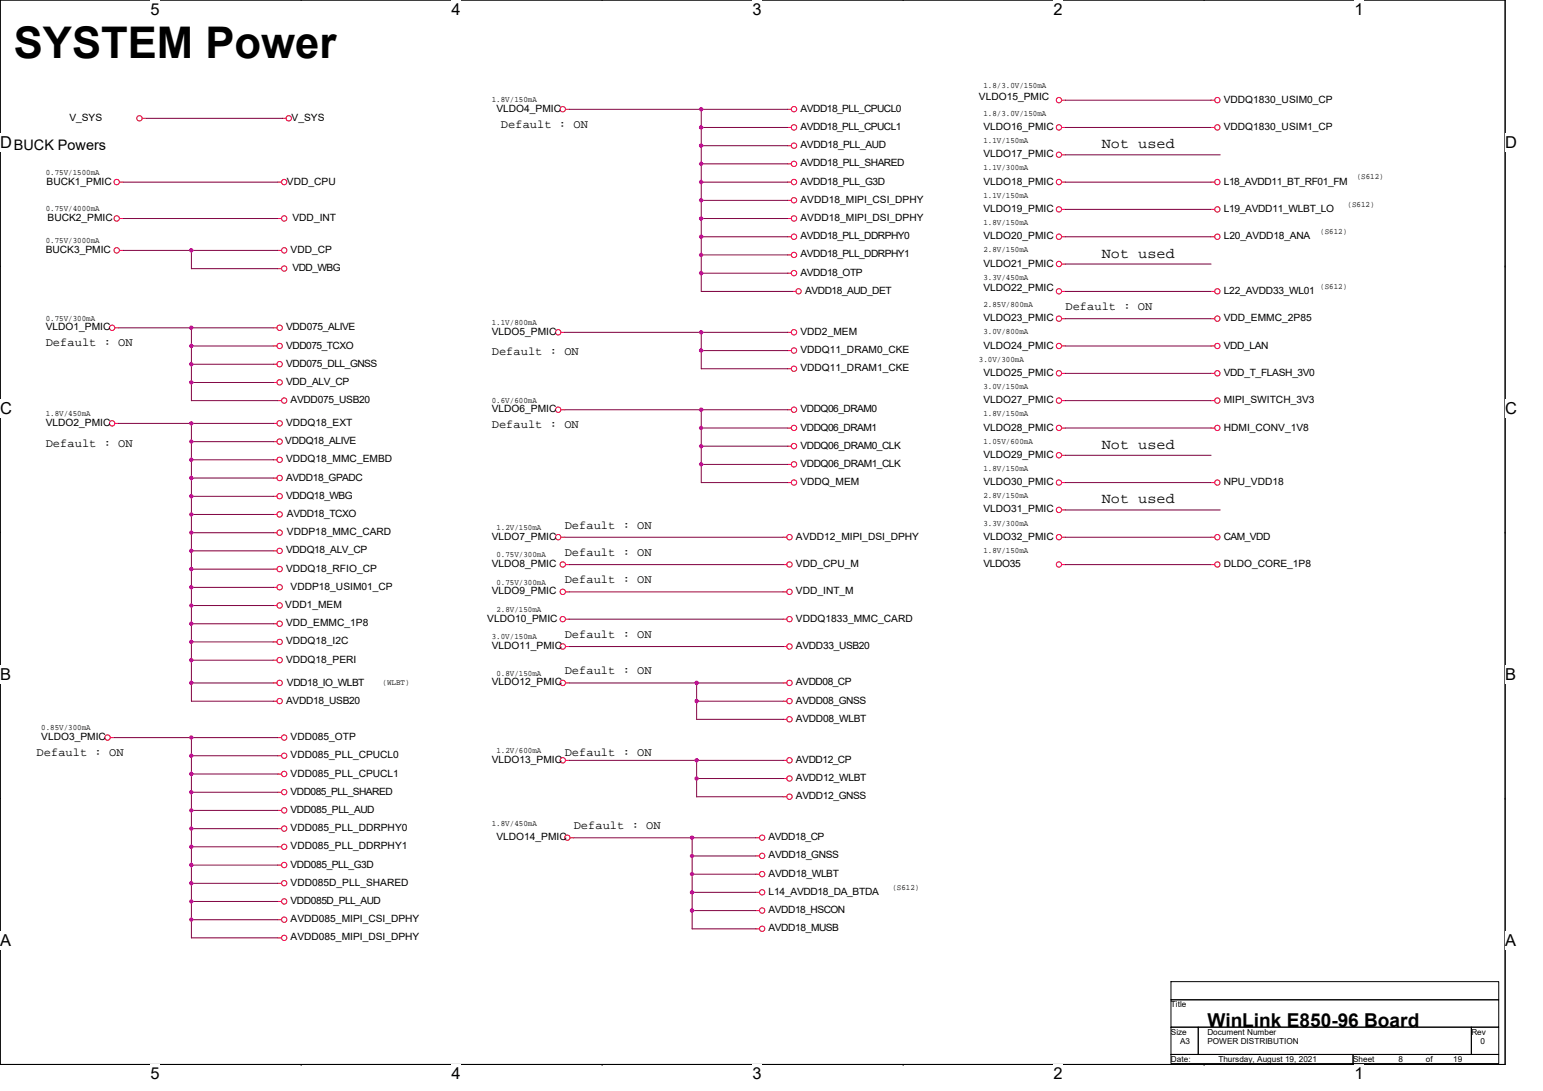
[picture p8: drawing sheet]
<svg xmlns="http://www.w3.org/2000/svg" width="297mm" height="210mm" viewBox="0 0 297 210" stroke-linecap="round" stroke-linejoin="round" font-family="sans-serif">
<path d="M0 0h289.7v204.9h-289.7z" fill="none" stroke="#000" stroke-width=".19"/>
<g fill="#fff">
<path d="M29 0h1.8v3.5h-1.8z"/>
<path d="M29 204.9h1.8v3.5h-1.8z"/>
</g>
<path d="M58 0h.1M58 204.9h.1" fill="none" stroke="#000" stroke-width=".19"/>
<g fill="#fff">
<path d="M86.9 0h1.8v3.5h-1.8z"/>
<path d="M86.9 204.9h1.8v3.5h-1.8z"/>
</g>
<path d="M115.9 0h.1M115.9 204.9h.1" fill="none" stroke="#000" stroke-width=".19"/>
<g fill="#fff">
<path d="M144.9 0h1.7v3.5h-1.7z"/>
<path d="M144.9 204.9h1.7v3.5h-1.7z"/>
</g>
<path d="M173.9 0h.1M173.9 204.9h.1" fill="none" stroke="#000" stroke-width=".19"/>
<g fill="#fff">
<path d="M202.8 0h1.8v3.5h-1.8z"/>
<path d="M202.8 204.9h1.8v3.5h-1.8z"/>
</g>
<path d="M231.8 0h.1M231.8 204.9h.1" fill="none" stroke="#000" stroke-width=".19"/>
<g fill="#fff">
<path d="M260.7 0h1.8v3.5h-1.8z"/>
<path d="M260.7 204.9h1.8v3.5h-1.8z"/>
<path d="M0 25.6h2.3v3.5h-2.3z"/>
<path d="M289.7 25.6h2.3v3.5h-2.3z"/>
<path d="M0 76.8h2.3v3.5h-2.3z"/>
<path d="M289.7 76.8h2.3v3.5h-2.3z"/>
</g>
<path d="M0 51.2h.1M289.7 51.2h.1" fill="none" stroke="#000" stroke-width=".19"/>
<g fill="#fff">
<path d="M0 128h2.1v3.5h-2.1z"/>
<path d="M289.7 128h2.1v3.5h-2.1z"/>
</g>
<path d="M0 102.4h.1M289.7 102.4h.1" fill="none" stroke="#000" stroke-width=".19"/>
<g fill="#fff">
<path d="M0 179.2h2.2v3.6h-2.2z"/>
<path d="M289.7 179.2h2.2v3.6h-2.2z"/>
</g>
<path d="M0 153.6h.1M289.7 153.6h.1M225.4 188.9h63.1v3.5h-63.1zM225.4 192.4h63.1v5.3h-63.1zM225.4 197.7h5.3v5.2h-5.3zM230.7 197.7h52.5v5.2h-52.5zM283.2 197.7h5.3v5.2h-5.3zM225.4 202.9h35.1v1.8h-35.1zM260.5 202.9h28v1.8h-28z" fill="none" stroke="#000" stroke-width=".19"/>
<g fill="none" stroke="#f00" stroke-width=".19">
<path d="M204.4 19.3h.7M233.1 19.3h.7M23 35.1h.7M27.4 22.8h.7M53.5 35.1h.7M54.4 22.8h.7M108.9 21h.7M151.6 21h.7M151.6 24.5h.7M151.6 28h.7M151.6 31.5h.7M151.6 35.1h.7"/>
<path d="M151.6 38.6h.7M204.4 24.5h.7M204.4 35.1h.7M204.4 29.8h.7M233.1 24.5h.7M233.1 35.1h.7M23 42.1h.7M23 48.2h.7M53.5 42.1h.7M53.5 48.2h.7M53.5 51.7h.7M151.6 42.1h.7"/>
<path d="M151.6 45.6h.7M151.6 49.1h.7M151.6 52.6h.7M152.5 56.1h.7M204.4 45.6h.7M204.4 50.8h.7M204.4 40.3h.7M204.4 56.1h.7M233.1 45.6h.7M233.1 40.3h.7M233.1 56.1h.7M22.1 63.1h.7"/>
<path d="M52.6 66.6h.7M52.6 70.1h.7M52.6 63.1h.7M52.6 73.6h.7M53.5 77.1h.7M108 78.9h.7M108 64h.7M151.6 78.9h.7M151.6 64h.7M151.6 67.5h.7M151.6 71h.7M204.4 66.6h.7"/>
<path d="M204.4 61.3h.7M204.4 77.1h.7M204.4 71.9h.7M233.1 66.6h.7M233.1 61.3h.7M233.1 77.1h.7M233.1 71.9h.7M22.1 81.5h.7M52.6 88.5h.7M52.6 92h.7M52.6 95.5h.7M52.6 99h.7"/>
<path d="M52.6 85h.7M52.6 81.5h.7M151.6 82.4h.7M151.6 85.9h.7M151.6 89.4h.7M151.6 92.9h.7M204.4 82.4h.7M204.4 92.9h.7M204.4 87.6h.7M204.4 98.1h.7M233.1 82.4h.7M233.1 92.9h.7"/>
<path d="M52.6 106h.7M52.6 102.5h.7M52.6 113.1h.7M52.6 116.5h.7M52.6 109.5h.7M108 103.4h.7M108.9 108.7h.7M108.9 113.9h.7M108.9 119.2h.7M150.7 103.4h.8M150.7 108.7h.8M150.7 113.9h.8"/>
<path d="M150.7 119.2h.8M204.4 103.4h.7M204.4 108.7h.7M233.1 103.4h.7M233.1 108.7h.7M52.6 131.4h.7M52.6 135h.7M52.6 120.1h.7M52.6 123.5h.7M52.6 127.1h.7M108.9 131.4h.7M108.9 124.4h.7"/>
<path d="M150.7 131.4h.8M150.7 124.4h.8M150.7 135h.8M150.7 138.5h.8M21.2 142h.8M53.5 159.5h.7M53.5 142h.7M53.5 152.5h.7M53.5 156h.7M53.5 149h.7M53.5 145.5h.7M108.9 146.3h.7"/>
<path d="M150.7 146.3h.8M150.7 149.8h.8M150.7 153.4h.8M53.5 173.5h.7M53.5 170h.7M53.5 177h.7M53.5 163h.7M53.5 166.5h.7M109.7 161.2h.8M145.5 168.3h.7M145.5 161.2h.7M145.5 164.7h.7"/>
<path d="M145.5 171.7h.7M145.5 178.8h.7M145.5 175.3h.7M53.5 180.5h.7"/>
<circle cx="203.8" cy="19.3" r=".52"/>
<circle cx="234.3" cy="19.3" r=".52"/>
<circle cx="22.5" cy="35" r=".52"/>
<circle cx="26.8" cy="22.8" r=".52"/>
<circle cx="54.7" cy="35" r=".52"/>
<circle cx="55.6" cy="22.8" r=".52"/>
<circle cx="108.3" cy="21" r=".52"/>
<circle cx="152.8" cy="24.5" r=".52"/>
<circle cx="152.8" cy="28" r=".52"/>
<circle cx="152.8" cy="35" r=".52"/>
<circle cx="152.9" cy="21" r=".52"/>
<circle cx="152.9" cy="31.5" r=".52"/>
<circle cx="152.9" cy="38.5" r=".52"/>
<circle cx="203.8" cy="24.5" r=".52"/>
<circle cx="203.8" cy="35" r=".52"/>
<circle cx="203.8" cy="29.8" r=".51"/>
<circle cx="234.3" cy="24.5" r=".52"/>
<circle cx="234.3" cy="35" r=".52"/>
<circle cx="22.5" cy="48.2" r=".52"/>
<circle cx="22.5" cy="42" r=".52"/>
<circle cx="54.7" cy="42" r=".52"/>
<circle cx="54.7" cy="48.2" r=".52"/>
<circle cx="54.7" cy="51.7" r=".51"/>
<circle cx="152.8" cy="45.6" r=".52"/>
<circle cx="152.8" cy="42" r=".52"/>
<circle cx="152.8" cy="52.6" r=".52"/>
<circle cx="152.9" cy="49.1" r=".52"/>
<circle cx="153.7" cy="56.1" r=".51"/>
<circle cx="203.8" cy="50.8" r=".52"/>
<circle cx="203.8" cy="45.6" r=".52"/>
<circle cx="203.8" cy="40.3" r=".51"/>
<circle cx="203.8" cy="56.1" r=".51"/>
<circle cx="234.3" cy="45.6" r=".52"/>
<circle cx="234.4" cy="56.1" r=".51"/>
<circle cx="234.4" cy="40.3" r=".51"/>
<circle cx="21.6" cy="63.1" r=".52"/>
<circle cx="53.8" cy="70.1" r=".52"/>
<circle cx="53.8" cy="63.1" r=".52"/>
<circle cx="53.8" cy="66.6" r=".52"/>
<circle cx="53.8" cy="73.6" r=".52"/>
<circle cx="54.7" cy="77.1" r=".52"/>
<circle cx="107.5" cy="78.9" r=".52"/>
<circle cx="107.5" cy="64" r=".52"/>
<circle cx="152.8" cy="64" r=".52"/>
<circle cx="152.8" cy="67.5" r=".52"/>
<circle cx="152.8" cy="78.9" r=".52"/>
<circle cx="152.9" cy="71" r=".52"/>
<circle cx="203.8" cy="77.1" r=".52"/>
<circle cx="203.8" cy="61.3" r=".52"/>
<circle cx="203.8" cy="71.8" r=".52"/>
<circle cx="203.8" cy="66.6" r=".51"/>
<circle cx="234.3" cy="77.1" r=".52"/>
<circle cx="234.3" cy="61.3" r=".52"/>
<circle cx="234.3" cy="71.8" r=".52"/>
<circle cx="234.4" cy="66.6" r=".51"/>
<circle cx="21.6" cy="81.5" r=".52"/>
<circle cx="53.8" cy="85" r=".52"/>
<circle cx="53.8" cy="92" r=".52"/>
<circle cx="53.8" cy="81.5" r=".52"/>
<circle cx="53.8" cy="99" r=".52"/>
<circle cx="53.8" cy="95.5" r=".52"/>
<circle cx="53.8" cy="88.5" r=".52"/>
<circle cx="152.8" cy="89.4" r=".52"/>
<circle cx="152.8" cy="85.9" r=".52"/>
<circle cx="152.9" cy="92.9" r=".52"/>
<circle cx="152.9" cy="82.4" r=".52"/>
<circle cx="203.8" cy="87.6" r=".52"/>
<circle cx="203.8" cy="98.1" r=".52"/>
<circle cx="203.8" cy="82.4" r=".51"/>
<circle cx="203.8" cy="92.9" r=".51"/>
<circle cx="234.4" cy="82.4" r=".51"/>
<circle cx="234.4" cy="92.9" r=".51"/>
<circle cx="53.8" cy="102.5" r=".52"/>
<circle cx="53.8" cy="109.5" r=".52"/>
<circle cx="53.8" cy="116.5" r=".52"/>
<circle cx="53.8" cy="113" r=".52"/>
<circle cx="53.8" cy="106" r=".52"/>
<circle cx="107.5" cy="103.4" r=".52"/>
<circle cx="108.3" cy="113.9" r=".52"/>
<circle cx="108.3" cy="119.2" r=".52"/>
<circle cx="108.3" cy="108.6" r=".52"/>
<circle cx="152" cy="113.9" r=".52"/>
<circle cx="152" cy="103.4" r=".52"/>
<circle cx="152" cy="119.2" r=".52"/>
<circle cx="152" cy="108.6" r=".52"/>
<circle cx="203.8" cy="103.4" r=".52"/>
<circle cx="203.8" cy="108.6" r=".51"/>
<circle cx="234.3" cy="103.4" r=".52"/>
<circle cx="234.4" cy="108.6" r=".51"/>
<circle cx="53.8" cy="127.1" r=".52"/>
<circle cx="53.8" cy="120" r=".52"/>
<circle cx="53.8" cy="131.4" r=".52"/>
<circle cx="53.8" cy="123.5" r=".52"/>
<circle cx="53.8" cy="134.9" r=".52"/>
<circle cx="108.3" cy="124.4" r=".52"/>
<circle cx="108.3" cy="131.4" r=".52"/>
<circle cx="152" cy="138.4" r=".52"/>
<circle cx="152" cy="124.4" r=".52"/>
<circle cx="152" cy="131.4" r=".52"/>
<circle cx="152" cy="134.9" r=".52"/>
<circle cx="20.7" cy="142" r=".52"/>
<circle cx="54.7" cy="159.5" r=".52"/>
<circle cx="54.7" cy="142" r=".52"/>
<circle cx="54.7" cy="156" r=".52"/>
<circle cx="54.7" cy="149" r=".52"/>
<circle cx="54.7" cy="152.5" r=".51"/>
<circle cx="54.7" cy="145.5" r=".51"/>
<circle cx="108.3" cy="146.3" r=".52"/>
<circle cx="152" cy="153.3" r=".52"/>
<circle cx="152" cy="146.3" r=".52"/>
<circle cx="152" cy="149.8" r=".52"/>
<circle cx="54.7" cy="173.5" r=".52"/>
<circle cx="54.7" cy="177" r=".52"/>
<circle cx="54.7" cy="166.5" r=".52"/>
<circle cx="54.7" cy="163" r=".51"/>
<circle cx="54.7" cy="170" r=".51"/>
<circle cx="109.2" cy="161.2" r=".51"/>
<circle cx="146.7" cy="175.2" r=".52"/>
<circle cx="146.7" cy="168.2" r=".52"/>
<circle cx="146.7" cy="164.7" r=".52"/>
<circle cx="146.7" cy="161.2" r=".51"/>
<circle cx="146.7" cy="171.7" r=".51"/>
<circle cx="146.7" cy="178.8" r=".51"/>
<circle cx="54.7" cy="180.5" r=".51"/>
</g>
<g fill="none" stroke="#800040" stroke-width=".19">
<path d="M205.1 19.3h28M23.7 35.1h29.8M28.1 22.8h26.3M135 21v35.1M135 24.5h16.7M135 28h16.7M135 31.5h16.7M135 35.1h16.7M135 38.6h16.7M151.7 21h-42.1M205.1 24.5h28M205.1 35.1h28"/>
<path d="M205.1 29.8h29.8M23.7 42.1h29.8M36.8 48.2v3.5M36.8 51.7h16.7M53.5 48.2h-29.8M135 42.1h16.7M135 49.1h16.7M135 52.6h16.7M135 45.6h16.7M135 56.1h17.5M205.1 45.6h28M205.1 56.1h28"/>
<path d="M205.1 50.8h28M205.1 40.3h28M22.8 63.1h29.8M36.8 63.1v14M36.8 66.6h15.8M36.8 70.1h15.8M36.8 77.1h16.7M36.8 73.6h15.8M108.7 64h43M135 64v7h16.7M135 78.9v14h16.7M135 67.5h16.7"/>
<path d="M151.7 78.9h-43M205.1 66.6h28M205.1 61.3h28M205.1 77.1h28M205.1 71.9h28M22.8 81.5h29.8M36.8 88.5h15.8M36.8 92h15.8M36.8 95.5h15.8M36.8 99h15.8M36.8 81.5v53.5M36.8 85h15.8"/>
<path d="M135 82.4h16.7M135 85.9h16.7M135 89.4h16.7M205.1 82.4h28M205.1 92.9h28M205.1 87.6h28M205.1 98.1h29.8M36.8 106h15.8M36.8 102.5h15.8M36.8 113.1h15.8M36.8 116.5h15.8M36.8 109.5h15.8"/>
<path d="M108.7 103.4h42.1M109.6 119.2h41.2M109.6 108.7h41.2M109.6 113.9h41.2M205.1 103.4h28M205.1 108.7h28M36.8 131.4h15.8M36.8 135h15.8M36.8 120.1h15.8M36.8 123.5h15.8M36.8 127.1h15.8M109.6 124.4h41.2"/>
<path d="M134.1 131.4v7.1h16.7M134.1 135h16.7M150.8 131.4h-41.2M36.8 142v38.5h16.7M36.8 156h16.7M36.8 145.5h16.7M36.8 159.5h16.7M36.8 152.5h16.7M36.8 149h16.7M53.5 142h-31.6M134.1 146.3v7.1M134.1 149.8h16.7"/>
<path d="M134.1 153.4h16.7M150.8 146.3h-41.2M36.8 170h16.7M36.8 166.5h16.7M36.8 163h16.7M36.8 173.5h16.7M36.8 177h16.7M133.2 168.3h12.3M133.2 171.7h12.3M133.2 164.7h12.3M133.2 175.3h12.3M133.2 161.2v17.6h12.3"/>
<path d="M145.5 161.2h-35.1"/>
</g>
<g fill="#f0f" stroke="#f0f" stroke-width=".19">
<circle cx="135" cy="24.5" r=".34"/>
<circle cx="135" cy="28" r=".34"/>
<circle cx="135" cy="31.5" r=".34"/>
<circle cx="135" cy="35" r=".34"/>
<circle cx="135" cy="38.5" r=".34"/>
<circle cx="135" cy="42.1" r=".34"/>
<circle cx="135" cy="49.1" r=".34"/>
<circle cx="135" cy="52.6" r=".34"/>
<circle cx="134.1" cy="149.8" r=".34"/>
<circle cx="134.1" cy="134.9" r=".34"/>
<circle cx="134.1" cy="131.4" r=".34"/>
<circle cx="36.8" cy="66.6" r=".34"/>
<circle cx="36.8" cy="85" r=".34"/>
<circle cx="36.8" cy="106" r=".34"/>
<circle cx="36.8" cy="70.1" r=".34"/>
<circle cx="36.8" cy="81.5" r=".34"/>
<circle cx="36.8" cy="109.5" r=".34"/>
<circle cx="36.8" cy="63.1" r=".34"/>
<circle cx="135" cy="78.9" r=".34"/>
<circle cx="135" cy="82.4" r=".34"/>
<circle cx="135" cy="85.9" r=".34"/>
<circle cx="135" cy="89.4" r=".34"/>
<circle cx="135" cy="45.5" r=".34"/>
<circle cx="36.8" cy="48.2" r=".34"/>
<circle cx="135" cy="67.5" r=".34"/>
<circle cx="36.8" cy="120" r=".34"/>
<circle cx="36.8" cy="88.5" r=".34"/>
<circle cx="36.8" cy="92" r=".34"/>
<circle cx="36.8" cy="95.5" r=".34"/>
<circle cx="36.8" cy="99" r=".34"/>
<circle cx="36.8" cy="102.5" r=".34"/>
<circle cx="36.8" cy="113" r=".34"/>
<circle cx="36.8" cy="116.5" r=".34"/>
<circle cx="36.8" cy="123.5" r=".34"/>
<circle cx="36.8" cy="127.1" r=".34"/>
<circle cx="36.8" cy="131.4" r=".34"/>
<circle cx="36.8" cy="73.6" r=".34"/>
<circle cx="135" cy="21" r=".34"/>
<circle cx="134.1" cy="146.3" r=".34"/>
<circle cx="135" cy="64" r=".34"/>
<circle cx="36.8" cy="141.9" r=".34"/>
<circle cx="36.8" cy="149" r=".34"/>
<circle cx="36.8" cy="152.5" r=".34"/>
<circle cx="36.8" cy="156" r=".34"/>
<circle cx="36.8" cy="159.5" r=".34"/>
<circle cx="36.8" cy="163" r=".34"/>
<circle cx="36.8" cy="166.5" r=".34"/>
<circle cx="36.8" cy="170" r=".34"/>
<circle cx="36.8" cy="173.5" r=".34"/>
<circle cx="36.8" cy="145.5" r=".34"/>
<circle cx="36.8" cy="177" r=".34"/>
<circle cx="133.2" cy="168.2" r=".34"/>
<circle cx="133.2" cy="161.2" r=".34"/>
<circle cx="133.2" cy="171.7" r=".34"/>
<circle cx="133.2" cy="164.7" r=".34"/>
<circle cx="133.2" cy="175.2" r=".34"/>
</g>
<text font-size="8.4" x="2.7" y="11.1">SYSTEM Power</text>
<text font-size="3.7" x="232.4" y="197.6">WinLink E850-96 Board</text>
<g font-size="3.2">
<text x="29" y="2.8">5</text>
<text x="86.9" y="2.8">4</text>
<text x="144.9" y="2.8">3</text>
<text x="202.8" y="2.8">2</text>
<text x="260.7" y="2.8">1</text>
<text x="0" y="28.4">D</text>
<text x="289.7" y="28.4">D</text>
<text x="0" y="79.6">C</text>
<text x="289.7" y="79.6">C</text>
<text x="0" y="130.8">B</text>
<text x="289.7" y="130.8">B</text>
<text x="0" y="182.1">A</text>
<text x="289.7" y="182.1">A</text>
<text x="29" y="207.7">5</text>
<text x="86.9" y="207.7">4</text>
<text x="144.9" y="207.7">3</text>
<text x="202.8" y="207.7">2</text>
<text x="260.7" y="207.7">1</text>
</g>
<g font-size="2.8">
<text x="2.7" y="28.8">BUCK Powers</text>
<text x="212.1" y="28.5">Not used</text>
<text x="212.1" y="49.6">Not used</text>
<text x="212.1" y="86.4">Not used</text>
<text x="212.1" y="96.9">Not used</text>
</g>
<g font-size="2.3">
<text x="96.4" y="24.6">Default : ON</text>
<text x="205.1" y="59.6">Default : ON</text>
<text x="8.8" y="66.7">Default : ON</text>
<text x="94.7" y="68.4">Default : ON</text>
<text x="94.7" y="82.4">Default : ON</text>
<text x="8.8" y="85.9">Default : ON</text>
<text x="108.7" y="101.7">Default : ON</text>
<text x="108.7" y="107">Default : ON</text>
<text x="108.7" y="112.2">Default : ON</text>
<text x="108.7" y="122.7">Default : ON</text>
<text x="108.7" y="129.8">Default : ON</text>
<text x="7" y="145.5">Default : ON</text>
<text x="108.7" y="145.5">Default : ON</text>
<text x="110.4" y="159.6">Default : ON</text>
</g>
<g font-size="1.9">
<text x="13.4" y="23.3">V_SYS</text>
<text x="56.1" y="23.3">V_SYS</text>
<text x="95.6" y="21.5">VLDO4_PMIC</text>
<text x="154.1" y="21.5">AVDD18_PLL_CPUCL0</text>
<text x="188.4" y="19.2">VLDO15_PMIC</text>
<text x="235.6" y="19.8">VDDQ1830_USIM0_CP</text>
<text x="154.1" y="25">AVDD18_PLL_CPUCL1</text>
<text x="154.1" y="28.5">AVDD18_PLL_AUD</text>
<text x="189.3" y="25">VLDO16_PMIC</text>
<text x="235.6" y="25">VDDQ1830_USIM1_CP</text>
<text x="9" y="35.5">BUCK1_PMIC</text>
<text x="55.2" y="35.5">VDD_CPU</text>
<text x="154.1" y="32">AVDD18_PLL_SHARED</text>
<text x="154.1" y="35.5">AVDD18_PLL_G3D</text>
<text x="189.3" y="30.3">VLDO17_PMIC</text>
<text x="189.3" y="35.5">VLDO18_PMIC</text>
<text x="235.6" y="35.5">L18_AVDD11_BT_RF01_FM</text>
<text x="154.1" y="39.1">AVDD18_MIPI_CSI_DPHY</text>
<text x="189.3" y="40.8">VLDO19_PMIC</text>
<text x="235.6" y="40.8">L19_AVDD11_WLBT_LO</text>
<text x="9.2" y="42.5">BUCK2_PMIC</text>
<text x="56.3" y="42.5">VDD_INT</text>
<text x="154.1" y="42.5">AVDD18_MIPI_DSI_DPHY</text>
<text x="154.1" y="46.1">AVDD18_PLL_DDRPHY0</text>
<text x="189.3" y="46.1">VLDO20_PMIC</text>
<text x="235.6" y="46.1">L20_AVDD18_ANA</text>
<text x="8.8" y="48.7">BUCK3_PMIC</text>
<text x="55.9" y="48.7">VDD_CP</text>
<text x="56.3" y="52.2">VDD_WBG</text>
<text x="154.1" y="49.6">AVDD18_PLL_DDRPHY1</text>
<text x="154.1" y="53.1">AVDD18_OTP</text>
<text x="189.3" y="51.3">VLDO21_PMIC</text>
<text x="155" y="56.6">AVDD18_AUD_DET</text>
<text x="189.3" y="56">VLDO22_PMIC</text>
<text x="235.6" y="56.6">L22_AVDD33_WL01</text>
<text x="8.8" y="63.6">VLDO1_PMIC</text>
<text x="55.1" y="63.6">VDD075_ALIVE</text>
<text x="94.7" y="64.5">VLDO5_PMIC</text>
<text x="154.1" y="64.5">VDD2_MEM</text>
<text x="189.3" y="61.8">VLDO23_PMIC</text>
<text x="235.6" y="61.8">VDD_EMMC_2P85</text>
<text x="55.1" y="67.1">VDD075_TCXO</text>
<text x="55.1" y="70.6">VDD075_DLL_GNSS</text>
<text x="154.1" y="68">VDDQ11_DRAM0_CKE</text>
<text x="154.1" y="71.5">VDDQ11_DRAM1_CKE</text>
<text x="189.3" y="67.1">VLDO24_PMIC</text>
<text x="235.6" y="67.1">VDD_LAN</text>
<text x="55.1" y="74.1">VDD_ALV_CP</text>
<text x="55.9" y="77.6">AVDD075_USB20</text>
<text x="189.3" y="77.6">VLDO27_PMIC</text>
<text x="189.3" y="72.3">VLDO25_PMIC</text>
<text x="235.6" y="77.6">MIPI_SWITCH_3V3</text>
<text x="235.6" y="72.3">VDD_T_FLASH_3V0</text>
<text x="8.8" y="82">VLDO2_PMIC</text>
<text x="55.1" y="82">VDDQ18_EXT</text>
<text x="94.7" y="79.4">VLDO6_PMIC</text>
<text x="154.1" y="79.4">VDDQ06_DRAM0</text>
<text x="154.1" y="82.9">VDDQ06_DRAM1</text>
<text x="189.3" y="82.9">VLDO28_PMIC</text>
<text x="235.6" y="82.9">HDMI_CONV_1V8</text>
<text x="54.9" y="85.5">VDDQ18_ALIVE</text>
<text x="55.1" y="89">VDDQ18_MMC_EMBD</text>
<text x="154.1" y="86.4">VDDQ06_DRAM0_CLK</text>
<text x="154.1" y="89.9">VDDQ06_DRAM1_CLK</text>
<text x="189.3" y="88.1">VLDO29_PMIC</text>
<text x="55.1" y="92.5">AVDD18_GPADC</text>
<text x="154.1" y="93.4">VDDQ_MEM</text>
<text x="189.3" y="93.4">VLDO30_PMIC</text>
<text x="235.6" y="93.4">NPU_VDD18</text>
<text x="55.1" y="96">VDDQ18_WBG</text>
<text x="55.2" y="99.5">AVDD18_TCXO</text>
<text x="189.3" y="98.6">VLDO31_PMIC</text>
<text x="55.1" y="106.5">VDDQ18_ALV_CP</text>
<text x="55.2" y="103">VDDP18_MMC_CARD</text>
<text x="94.7" y="103.9">VLDO7_PMIC</text>
<text x="153.2" y="103.9">AVDD12_MIPI_DSI_DPHY</text>
<text x="189.3" y="103.9">VLDO32_PMIC</text>
<text x="235.6" y="103.9">CAM_VDD</text>
<text x="55.1" y="110">VDDQ18_RFIO_CP</text>
<text x="55.9" y="113.5">VDDP18_USIM01_CP</text>
<text x="94.7" y="109.2">VLDO8_PMIC</text>
<text x="153.2" y="109.2">VDD_CPU_M</text>
<text x="189.3" y="109.2">VLDO35</text>
<text x="235.6" y="109.2">DLDO_CORE_1P8</text>
<text x="54.9" y="117">VDD1_MEM</text>
<text x="93.8" y="119.7">VLDO10_PMIC</text>
<text x="94.7" y="114.4">VLDO9_PMIC</text>
<text x="153.2" y="114.4">VDD_INT_M</text>
<text x="153.2" y="119.7">VDDQ1833_MMC_CARD</text>
<text x="55.1" y="120.5">VDD_EMMC_1P8</text>
<text x="55.1" y="124">VDDQ18_I2C</text>
<text x="94.7" y="124.9">VLDO11_PMIC</text>
<text x="153.2" y="124.9">AVDD33_USB20</text>
<text x="55.1" y="127.6">VDDQ18_PERI</text>
<text x="94.7" y="131.9">VLDO12_PMIC</text>
<text x="153.2" y="131.9">AVDD08_CP</text>
<text x="55.1" y="135.4">AVDD18_USB20</text>
<text x="55.2" y="132.1">VDD18_IO_WLBT</text>
<text x="153.2" y="135.4">AVDD08_GNSS</text>
<text x="7.9" y="142.5">VLDO3_PMIC</text>
<text x="55.9" y="142.5">VDD085_OTP</text>
<text x="153.2" y="138.9">AVDD08_WLBT</text>
<text x="55.9" y="149.5">VDD085_PLL_CPUCL1</text>
<text x="55.9" y="145.9">VDD085_PLL_CPUCL0</text>
<text x="94.7" y="146.8">VLDO13_PMIC</text>
<text x="153.2" y="146.8">AVDD12_CP</text>
<text x="55.9" y="153">VDD085_PLL_SHARED</text>
<text x="153.2" y="150.3">AVDD12_WLBT</text>
<text x="153.2" y="153.8">AVDD12_GNSS</text>
<text x="55.9" y="160">VDD085_PLL_DDRPHY0</text>
<text x="55.9" y="156.5">VDD085_PLL_AUD</text>
<text x="95.6" y="161.7">VLDO14_PMIC</text>
<text x="148" y="161.7">AVDD18_CP</text>
<text x="55.9" y="163.5">VDD085_PLL_DDRPHY1</text>
<text x="55.9" y="167">VDD085_PLL_G3D</text>
<text x="148" y="165.2">AVDD18_GNSS</text>
<text x="55.9" y="174">VDD085D_PLL_AUD</text>
<text x="55.9" y="170.5">VDD085D_PLL_SHARED</text>
<text x="148" y="168.7">AVDD18_WLBT</text>
<text x="148" y="172.2">L14_AVDD18_DA_BTDA</text>
<text x="55.9" y="177.5">AVDD085_MIPI_CSI_DPHY</text>
<text x="148" y="179.3">AVDD18_MUSB</text>
<text x="148" y="175.7">AVDD18_HSCON</text>
<text x="55.9" y="181">AVDD085_MIPI_DSI_DPHY</text>
</g>
<g font-size="1.6">
<text x="189.3" y="17">1.8/3.0V/150mA</text>
<text x="94.7" y="19.6">1.8V/150mA</text>
<text x="189.3" y="22.3">1.8/3.0V/150mA</text>
<text x="189.3" y="27.5">1.1V/150mA</text>
<text x="8.8" y="33.7">0.75V/1500mA</text>
<text x="189.3" y="32.8">1.1V/300mA</text>
<text x="261.2" y="34.5">(S612)</text>
<text x="8.8" y="40.7">0.75V/4000mA</text>
<text x="189.3" y="38.1">1.1V/150mA</text>
<text x="259.4" y="39.8">(S612)</text>
<text x="8.8" y="46.8">0.75V/3000mA</text>
<text x="189.3" y="43.3">1.8V/150mA</text>
<text x="254.2" y="45.1">(S612)</text>
<text x="189.3" y="48.6">2.8V/150mA</text>
<text x="189.3" y="53.8">3.3V/450mA</text>
<text x="189.3" y="59.1">2.85V/800mA</text>
<text x="254.2" y="55.6">(S612)</text>
<text x="8.8" y="61.7">0.75V/300mA</text>
<text x="94.7" y="62.6">1.1V/800mA</text>
<text x="189.3" y="64.3">3.0V/800mA</text>
<text x="188.4" y="69.6">3.0V/300mA</text>
<text x="94.7" y="77.5">0.6V/600mA</text>
<text x="189.3" y="74.9">3.0V/150mA</text>
<text x="8.8" y="80.1">1.8V/450mA</text>
<text x="189.3" y="80.1">1.8V/150mA</text>
<text x="189.3" y="85.4">1.05V/600mA</text>
<text x="189.3" y="90.6">1.8V/150mA</text>
<text x="189.3" y="95.9">2.8V/150mA</text>
<text x="189.3" y="101.2">3.3V/300mA</text>
<text x="95.6" y="102">1.2V/150mA</text>
<text x="95.6" y="107.3">0.75V/300mA</text>
<text x="189.3" y="106.4">1.8V/150mA</text>
<text x="95.6" y="112.5">0.75V/300mA</text>
<text x="95.6" y="117.8">2.8V/150mA</text>
<text x="94.7" y="123.1">3.0V/150mA</text>
<text x="73.7" y="131.8">(WLBT)</text>
<text x="95.6" y="130.1">0.8V/150mA</text>
<text x="7.9" y="140.6">0.85V/300mA</text>
<text x="95.6" y="145">1.2V/600mA</text>
<text x="94.7" y="159">1.8V/450mA</text>
<text x="171.8" y="171.3">(S612)</text>
<text x="225.4" y="193.8">Title</text>
<text x="225.4" y="199.1">Size</text>
<text x="227.2" y="200.9">A3</text>
<text x="232.4" y="199.1">Document Number</text>
<text x="232.4" y="200.9">POWER DISTRIBUTION</text>
<text x="283.2" y="199.1">Rev</text>
<text x="285" y="200.9">0</text>
<text x="225.4" y="204.4">Date:</text>
<text x="234.5" y="204.4">Thursday, August 19, 2021</text>
<text x="260.5" y="204.4">Sheet</text>
<text x="269.2" y="204.4">8</text>
<text x="274.5" y="204.4">of</text>
<text x="279.8" y="204.4">19</text>
</g>
</svg>
